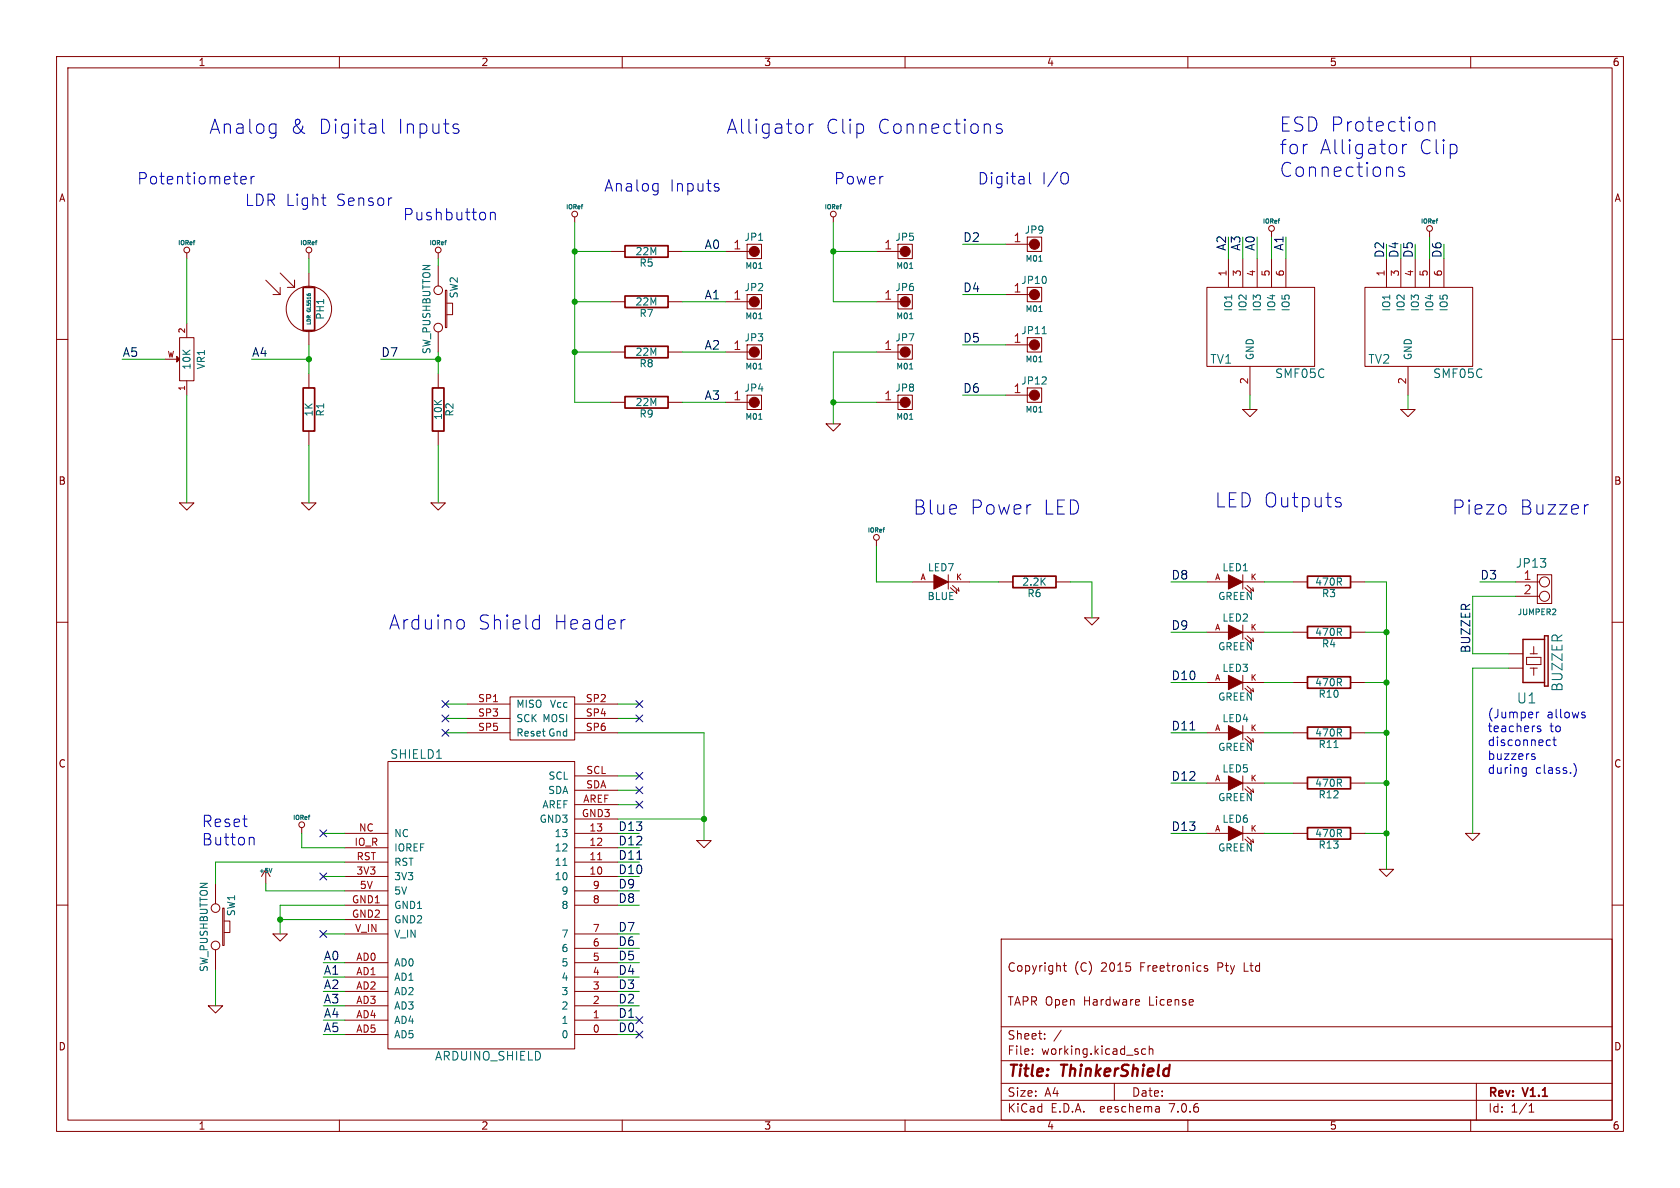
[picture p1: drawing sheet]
<svg xmlns="http://www.w3.org/2000/svg" width="297mm" height="210mm" viewBox="0 0 297 210" stroke-linecap="round" stroke-linejoin="round" font-family="sans-serif">
<g fill="none" stroke="#840000" stroke-width=".18">
<path d="M10 10h277v190h-277zM12 12h273v186h-273zM60 10v2M110 10v2M160 10v2M210 10v2M260 10v2M101.6 38.4v1M147.3 38.4v1M10 60h2M31.7 59.7h2.6v7.6h-2.6zM33 44.7v1"/>
<path d="M33 57.2v2.5M47 49.5l2.5 2.6M48.3 52.1h1.2M49.5 50.8v1.3M49.5 48.3l2.6 2.5M50.8 50.8h1.3M52.1 50.8v-1.3v1.3M54.6 44.7v1M54.6 48.3v2.5M54.6 58.4v2.6M77.5 44.7v1M77.5 47v3.5"/>
<path d="M77.5 58.7v3.5M78.7 51.3h.3v6.6h-.3zM79 53.6h1v2h-1M107.9 44.5h2.6M107.9 53.3h2.6M118.1 44.5h2.5M118.1 53.3h2.5M128.3 44.5h4.2M128.3 53.3h4.2M132.1 52.1h2.5v2.5h-2.5zM132.1 43.2h2.5v2.5h-2.5zM154.9 44.5h4.2"/>
<path d="M154.9 53.3h4.2M158.7 52.1h2.6v2.5h-2.6zM158.7 43.2h2.6v2.5h-2.6zM177.8 52.1h4.2M177.8 43.2h4.2M181.6 41.9h2.5v2.6h-2.5zM181.6 50.8h2.5v2.5h-2.5zM181.6 59.7h2.5v2.5h-2.5zM213.4 50.8h19v14h-19zM217.2 45.7v5.1M219.7 45.7v5.1M222.2 45.7v5.1"/>
<path d="M224.8 40.9v1M224.8 45.7v5.1M227.3 45.7v5.1M241.3 50.8h19v14h-19zM245.1 45.7v5.1M247.6 45.7v5.1M250.2 45.7v5.1M252.7 40.9v1M252.7 45.7v5.1M255.3 45.7v5.1M285 60h2M33 67.3v2.6"/>
<path d="M54.6 66v2.6M54.6 76.2v2.5M77.5 66v2.6M77.5 76.2v2.5M107.9 62.2h2.6M107.9 71.1h2.6M118.1 62.2h2.5M118.1 71.1h2.5M128.3 62.2h4.2M128.3 71.1h4.2M132.1 69.9h2.5v2.5h-2.5zM132.1 61h2.5v2.5h-2.5z"/>
<path d="M146 74.9h2.6l-1.3 1.3zM154.9 62.2h4.2M154.9 71.1h4.2M158.7 61h2.6v2.5h-2.6zM158.7 69.9h2.6v2.5h-2.6zM177.8 69.9h4.2M177.8 61h4.2M181.6 68.6h2.5v2.5h-2.5zM219.7 72.4h2.5l-1.2 1.3zM221 64.8v5.1M247.6 72.4h2.6l-1.3 1.3zM248.9 64.8v5.1"/>
<path d="M31.7 88.9h2.6l-1.3 1.3zM53.3 88.9h2.6l-1.3 1.3zM76.2 88.9h2.5l-1.2 1.3zM154.9 95.5v1M10 110h2M161.3 102.9h3.8M167.6 102.9h3.8M167.6 101.6v2.5M168 103.9l1.2 1-.2-.6M168.4 103.5l1.1 1-.1-.6M176.5 102.9h2.6M186.7 102.9h2.5"/>
<path d="M191.8 109.2h2.5l-1.3 1.3zM213.4 111.8h3.8M213.4 102.9h3.8M219.7 101.6v2.5M219.7 110.5v2.5M219.7 119.4v2.5M219.7 111.8h3.8M219.7 102.9h3.8M220.1 112.8l1.1 1-.1-.6M220.1 103.9l1.1 1-.1-.6M220.5 112.4l1.1 1-.1-.6M220.5 103.5l1.1 1-.1-.6"/>
<path d="M228.6 111.8h2.5M228.6 102.9h2.5M238.8 111.8h2.5M238.8 102.9h2.5M266.7 115.6h2.5M266.7 118.1h2.5M268 102.9h4.2M268 105.4h4.2M269.9 116.2h2.5v1.3h-2.5zM270.5 115.6h1.3M270.5 118.1h1.3M271.1 114.3v1.3"/>
<path d="M271.1 118.1v1.3M271.8 101.6h2.5v5.1h-2.5zM285 110h2M68.6 134.6h33v50.8h-33zM82.5 129.5h7.7M82.5 124.5h7.7M82.5 127h7.7M90.2 123.2h11.4v7.6h-11.4zM101.6 129.5h7.6M101.6 137.2h7.6M101.6 139.7h7.6M101.6 124.5h7.6"/>
<path d="M101.6 127h7.6M213.4 120.7h3.8M213.4 129.5h3.8M213.4 138.4h3.8M219.7 128.3v2.5M219.7 137.2v2.5M219.7 120.7h3.8M219.7 129.5h3.8M219.7 138.4h3.8M220.1 121.7l1.1 1-.1-.7M220.1 130.6l1.1 1-.1-.7M220.1 139.4l1.1 1.1-.1-.7"/>
<path d="M220.5 121.3l1.1 1-.1-.6M220.5 130.2l1.1 1-.1-.6M220.5 139.1l1.1 1-.1-.7M228.6 120.7h2.5M228.6 129.5h2.5M228.6 138.4h2.5M238.8 120.7h2.5M238.8 129.5h2.5M238.8 138.4h2.5M10 160h2M38.1 156.2v3.6M47 153.7l-.8 1.2"/>
<path d="M47 153.7v2.5M47 153.7l.8 1.2M53.3 146.3v1M61 147.3h7.6M61 154.9h7.6M61 152.4h7.6M61 149.9h7.6M61 157.5h7.6M101.6 147.3h7.6M101.6 154.9h7.6M101.6 152.4h7.6M101.6 149.9h7.6"/>
<path d="M101.6 157.5h7.6M101.6 142.2h7.6M101.6 144.8h7.6M123.2 148.6h2.5l-1.2 1.3zM213.4 147.3h3.8M219.7 146.1v2.5M219.7 147.3h3.8M220.1 148.3l1.1 1.1-.1-.7M220.5 148l1.1 1-.1-.7M228.6 147.3h2.5M238.8 147.3h2.5M243.8 153.7h2.6l-1.3 1.2z"/>
<path d="M259.1 147.3h2.5l-1.3 1.3zM285 160h2M36.8 177.8h2.6l-1.3 1.3zM38.1 167.9v3.6M39.4 160.5h.2v6.6h-.2zM39.6 162.8h1v2h-1M48.3 165.1h2.5l-1.3 1.3zM61 177.8h7.6M61 175.3h7.6M61 172.7h7.6M61 170.2h7.6M61 165.1h7.6"/>
<path d="M61 160h7.6M61 162.6h7.6M101.6 177.8h7.6M101.6 175.3h7.6M101.6 172.7h7.6M101.6 170.2h7.6M101.6 167.6h7.6M101.6 165.1h7.6M101.6 160h7.6M177 166h108v32h-108zM188 170.7h.5M188.2 170.2v1.3l.3 .2"/>
<path d="M201.2 176.7l.3 .4-.8 .1M201.4 177.6l-.2 .1M213.5 170.8l-.4-.1-.2 .2 .1 .2 .5 .2v.3h-.6M60 198v2M61 182.9h7.6M61 180.3h7.6M101.6 182.9h7.6M101.6 180.3h7.6M110 198v2M160 198v2M177 194.5h108M177 191.5h108"/>
<path d="M177 187.5h108M177 181.5h108M182.5 186.3v.1M182.5 185.5v.1M184.7 183.6v.1M184.7 182.8v.1M187.6 182.1l-1.3 2M197 191.5v3M202.5 185.5l-.4-.1-.3 .3v.4l.2 .2h.5M203.2 185.5l.2-.1 .3 .1 .1 .9M203.2 184.9v1.5M204.9 195.7l.1 .9"/>
<path d="M205 196.5l-.2 .1M205 196h-.2M210 198v2M260 198v2M261 191.5v6.5M270.3 196.6h.9M270.3 195.5l.4-.4v1.5"/>
<circle cx="101.6" cy="37.8" r=".51"/>
<circle cx="147.3" cy="37.8" r=".51"/>
<circle cx="33" cy="44.2" r=".51"/>
<circle cx="54.6" cy="54.6" r="4"/>
<circle cx="54.6" cy="44.2" r=".51"/>
<circle cx="77.5" cy="57.9" r=".76"/>
<circle cx="77.5" cy="51.3" r=".76"/>
<circle cx="77.5" cy="44.2" r=".51"/>
<circle cx="224.8" cy="40.4" r=".51"/>
<circle cx="252.7" cy="40.4" r=".51"/>
<circle cx="154.9" cy="95" r=".51"/>
<circle cx="273" cy="105.4" r=".89"/>
<circle cx="273" cy="102.9" r=".89"/>
<circle cx="53.3" cy="145.8" r=".51"/>
<circle cx="38.1" cy="167.1" r=".76"/>
<circle cx="38.1" cy="160.5" r=".76"/>
</g>
<g fill="#840000" stroke="#840000" stroke-width=".18">
<path d="M217.2 110.5l2.5 1.3-2.5 1.2z"/>
<path d="M217.2 119.4l2.5 1.3-2.5 1.2z"/>
<path d="M217.2 128.3l2.5 1.2-2.5 1.3z"/>
<path d="M31.2 63l.5 .5-.5 .5z"/>
<path d="M165.1 101.6l2.5 1.3-2.5 1.2z"/>
<path d="M217.2 137.2l2.5 1.2-2.5 1.3z"/>
<path d="M217.2 101.6l2.5 1.3-2.5 1.2z"/>
<path d="M217.2 146.1l2.5 1.2-2.5 1.3z"/>
<circle cx="160" cy="53.3" r=".89"/>
<circle cx="160" cy="62.2" r=".89"/>
<circle cx="182.9" cy="69.8" r=".89"/>
<circle cx="133.3" cy="71.1" r=".89"/>
<circle cx="133.3" cy="53.3" r=".89"/>
<circle cx="133.3" cy="62.2" r=".89"/>
<circle cx="133.3" cy="44.4" r=".89"/>
<circle cx="160" cy="71.1" r=".89"/>
<circle cx="160" cy="44.4" r=".89"/>
<circle cx="182.9" cy="43.2" r=".89"/>
<circle cx="182.9" cy="52.1" r=".89"/>
<circle cx="182.9" cy="61" r=".89"/>
</g>
<g fill="none" stroke="#840000" stroke-width=".3">
<path d="M53.6 50.8h2v7.6h-2zM110.5 43.4h7.6v2.1h-7.6zM110.5 52.3h7.6v2.1h-7.6zM53.6 68.6h2v7.6h-2zM76.5 68.6h2v7.6h-2zM110.5 61.2h7.6v2h-7.6zM110.5 70.1h7.6v2h-7.6zM179.1 101.9h7.6v2h-7.6zM231.1 101.9h7.7v2h-7.7zM231.1 110.7h7.7v2.1h-7.7zM231.1 119.6h7.7v2.1h-7.7zM231.1 137.4h7.7v2h-7.7z"/>
<path d="M231.1 128.5h7.7v2.1h-7.7zM231.1 146.3h7.7v2h-7.7z"/>
</g>
<g fill="none" stroke="#006464" stroke-width=".18">
<path d="M134.1 56.3h.6M134.1 47.5h.6M160.8 56.3h.6M160.8 47.5h.6M183.7 46.2h.5M183.7 55.1h.5M184.2 59h.8M134.1 65.2h.6M134.1 74.1h.6M160.8 65.2h.6M160.8 74.1h.6M183.7 72.9h.5"/>
<path d="M183.7 64h.5M235.8 132.2h.8M48.1 153.5l-.3 .8M99.5 153h.7"/>
</g>
<path d="M105.7 152h.7" fill="none" stroke="#a90000" stroke-width=".18"/>
<path d="M273 112.4h.7v8.9h-.7zM273 113h-3.8v7.7h3.8" fill="none" stroke="#840000" stroke-width=".25"/>
<path d="M210.4 129h.8M112.6 151.9h.9" fill="none" stroke="#0f0f0f" stroke-width=".18"/>
<g fill="none" stroke="#0000c2" stroke-width=".18">
<path d="M42.6 31.8l.9-.1-.1-.4-.5-.1-.3 .3 .1 .9 .2 .1 .5-.1M44.4 31.2v1.3M45 31.2a.51 .51 0 0 0-.6 .4M48.5 21.9l.3 .1M48.8 21.9v2l-.3 .4M48.8 23.4l-.3 .2M56.8 35h.8M57.2 36.2l.4 .1M67.6 21.1v2.1l.4 .4M69.1 35h.2M80.4 21.9l.6 .1M80.4 22.7l.6 .2 .1 .3-.3 .4h-.5"/>
<path d="M86.7 37.5v1.4M86.7 37.7a.5 .5 0 0 1 .9 .1v1.1M116.1 32.4l.2 .1M116.3 32.4v1.7l-.2 .3M116.3 33.7l-.2 .1M126.6 33.1l.4 .1 .1 .3-.3 .3h-.3M126.6 32.4l.4 .1M143.1 21.9v1.7M143.8 21.9a.64 .64 0 0 0-.7 .5M177.1 22l-.6-.1-.4 .4 .2 .3 .8 .3 .1 .2-.1 .3-.3 .2-.7-.2M182 30.5v1.7l.3 .3M188.6 30.6a1.42 1.42 0 0 1 0 1.8"/>
<path d="M246.8 25.8l.1 .2-.1 .9M248 25.5v1.7M248.2 29.6l-.6-.1-.3 .4 .1 .3 .8 .3 .1 .2-.1 .4-.2 .1-.7-.1M248.7 25.5a.64 .64 0 0 0-.7 .5M252.6 21.5v1.7M252.6 21.7a.62 .62 0 0 1 1.1 .2v1.3M236.4 88.8l.6 .1 .1 .4-.3 .3h-.5M236.4 87.9l.6 .2M280.8 89.2l-.5 .1M81.6 109.5l.5 .5v.7l-.5 .5M94.6 109.5l.7 .2M95.3 108.7v2.5"/>
<path d="M95.3 111.1l-.7 .1M110.5 109.5l-.5 .2M269.4 135.7l.4 .1M269.8 135.7v1.2l-.1 .3h-.4M269.8 136.6l-.4 .1M271 133.8h.3l.1 .2-.2 .3h-.3M271 133.2l.3 .1M271.6 125.9v1M272.1 125.9l-.3 .1-.2 .2M272.4 128.4l-.4-.1-.2 .3v.2l.6 .1v.4h-.6M273.7 130.8l.4 .1M274.1 131.7l-.4 .1"/>
<path d="M274.5 130.8h.6M274.7 130.3v1.3l.4 .2M278.2 135a1.74 1.74 0 0 1 0 2.3M279.8 125.9l.4 .1M279.8 126.4l.4 .1 .1 .2-.3 .2h-.2M44.4 148h.2l.3 .3v1.1"/>
</g>
<g fill="none" stroke="#009600" stroke-width=".18">
<path d="M101.6 39.4v31.7h6.3M147.3 39.4v13.9h7.6M33 45.7v11.5M54.6 45.7v2.6M77.5 45.7v1.3M101.6 44.5h6.3M101.6 53.3h6.3M120.6 44.5h7.7M120.6 53.3h7.7M147.3 44.5h7.6M170.2 43.2h7.6M170.2 52.1h7.6"/>
<path d="M217.2 41.9v3.8M219.7 41.9v3.8M222.2 41.9v3.8M224.8 41.9v3.8M227.3 41.9v3.8M252.7 41.9v3.8M21.6 63.5h7.6M33 69.9v19M44.4 63.5h10.2M54.6 61v5M54.6 78.7v10.2M67.3 63.5h10.2"/>
<path d="M77.5 62.2v3.8M77.5 78.7v10.2M101.6 62.2h6.3M120.6 62.2h7.7M120.6 71.1h7.7M147.3 71.1h7.6M154.9 62.2h-7.6v12.7M170.2 61h7.6M170.2 69.9h7.6M221 69.9v2.5M248.9 69.9v2.5M154.9 96.5v6.4h6.4"/>
<path d="M171.4 102.9h5.1M189.2 102.9h3.8v6.3M207 111.8h6.4M207 102.9h6.4M223.5 111.8h5.1M223.5 102.9h5.1M241.3 111.8h3.8M241.3 102.9h3.8v50.8M261.6 102.9h6.4M266.7 118.1h-6.4v29.2M268 105.4h-7.7v10.2h6.4M78.7 127h3.8"/>
<path d="M78.7 124.5h3.8M78.7 129.5h3.8M109.2 127h3.8M109.2 124.5h3.8M109.2 139.7h3.8M109.2 129.5h15.3v19.1M109.2 137.2h3.8M207 129.5h6.4M207 120.7h6.4M207 138.4h6.4M223.5 129.5h5.1M223.5 120.7h5.1"/>
<path d="M223.5 138.4h5.1M241.3 129.5h3.8M241.3 120.7h3.8M241.3 138.4h3.8M47 156.2v1.3h14M53.3 147.3v2.6h7.7M57.1 147.3h3.9M57.1 154.9h3.9M61 152.4h-22.9v3.8M109.2 147.3h3.8M109.2 152.4h3.8M109.2 157.5h3.8"/>
<path d="M109.2 149.9h3.8M109.2 144.8h15.3M109.2 142.2h3.8M109.2 154.9h3.8M207 147.3h6.4M223.5 147.3h5.1M241.3 147.3h3.8M38.1 171.5v6.3M49.5 162.6h11.5M57.1 177.8h3.9M57.1 172.7h3.9M57.1 175.3h3.9"/>
<path d="M57.1 170.2h3.9M57.1 165.1h3.9M61 160h-11.5v5.1M109.2 177.8h3.8M109.2 172.7h3.8M109.2 175.3h3.8M109.2 170.2h3.8M109.2 165.1h3.8M109.2 160h3.8M109.2 167.6h3.8M57.1 182.9h3.9M57.1 180.3h3.9"/>
<path d="M109.2 182.9h3.8M109.2 180.3h3.8"/>
</g>
<g fill="none" stroke="#000084" stroke-width=".18">
<path d="M78.1 126.4l1.2 1.2M78.1 128.9l1.2 1.2M78.1 123.9l1.2 1.2M79.3 126.4l-1.2 1.2M79.3 128.9l-1.2 1.2M79.3 123.9l-1.2 1.2M112.4 126.4l1.2 1.2M112.4 136.6l1.2 1.2M112.4 123.9l1.2 1.2M112.4 139.1l1.2 1.2M113.6 126.4l-1.2 1.2M113.6 136.6l-1.2 1.2"/>
<path d="M113.6 123.9l-1.2 1.2M113.6 139.1l-1.2 1.2M56.5 154.3l1.3 1.2M56.5 146.7l1.3 1.2M57.8 154.3l-1.3 1.2M57.8 146.7l-1.3 1.2M112.4 141.6l1.2 1.2M113.6 141.6l-1.2 1.2M56.5 164.5l1.3 1.2M57.8 164.5l-1.3 1.2M112.4 179.7l1.2 1.2M113.6 179.7l-1.2 1.2"/>
<path d="M112.4 182.3l1.2 1.2M113.6 182.3l-1.2 1.2"/>
</g>
<g fill="#009600" stroke="#009600" stroke-width=".18">
<circle cx="245.1" cy="111.8" r=".46"/>
<circle cx="245.1" cy="120.7" r=".46"/>
<circle cx="245.1" cy="138.4" r=".46"/>
<circle cx="147.3" cy="44.5" r=".46"/>
<circle cx="147.3" cy="71.1" r=".46"/>
<circle cx="245.1" cy="129.5" r=".46"/>
<circle cx="245.1" cy="147.3" r=".46"/>
<circle cx="49.5" cy="162.6" r=".46"/>
<circle cx="101.6" cy="62.2" r=".46"/>
<circle cx="54.6" cy="63.5" r=".46"/>
<circle cx="124.5" cy="144.8" r=".46"/>
<circle cx="77.5" cy="63.5" r=".46"/>
<circle cx="101.6" cy="53.3" r=".46"/>
<circle cx="101.6" cy="44.5" r=".46"/>
</g>
<g font-size="3.5" fill="#0000c2">
<text x="36.8" y="23.9">Analog</text>
<text x="51.1" y="23.9">&amp;</text>
<text x="56.1" y="23.9">Digital</text>
<text x="70" y="23.9">Inputs</text>
<text x="128.3" y="23.9">Alligator</text>
<text x="145.8" y="23.9">Clip</text>
<text x="154.9" y="23.9">Connections</text>
<text x="226.1" y="23.5">ESD Protection</text>
<text x="226.1" y="27.5">for</text>
<text x="233.1" y="27.5">Alligator</text>
<text x="250.6" y="27.5">Clip</text>
<text x="226.1" y="31.5">Connections</text>
<text x="214.6" y="89.9">LED Outputs</text>
<text x="161.3" y="91.2">Blue</text>
<text x="171.3" y="91.2">Power</text>
<text x="184.2" y="91.2">LED</text>
<text x="256.5" y="91.2">Piezo</text>
<text x="268.5" y="91.2">Buzzer</text>
<text x="68.6" y="111.5">Arduino</text>
<text x="84.3" y="111.5">Shield</text>
<text x="97.7" y="111.5">Header</text>
</g>
<g font-size="2.8" fill="#0000c2">
<text x="24.1" y="32.8">Potentiometer</text>
<text x="106.7" y="34">Analog</text>
<text x="118.3" y="34">Inputs</text>
<text x="147.3" y="32.8">Power</text>
<text x="172.7" y="32.8">Digital</text>
<text x="184.1" y="32.8">I/O</text>
<text x="43.2" y="36.6">LDR Light</text>
<text x="59.3" y="36.6">Sensor</text>
<text x="71.1" y="39.1">Pushbutton</text>
<text x="35.6" y="146.4">Reset</text>
<text x="35.6" y="149.6">Button</text>
</g>
<g font-size="2.8" fill="#840000">
<text x="178" y="190.9">Title:</text>
<text x="187.7" y="190.9">ThinkerShield</text>
</g>
<g font-size="2.5" fill="#006464">
<text x="268.1" y="124.6">U1</text>
<text x="276.5" y="122.4" transform="rotate(-90 276.5 122.4)">BUZZER</text>
</g>
<g font-size="2.1" fill="#0f0f0f">
<text x="124.5" y="44.1">A0</text>
<text x="170.2" y="42.9">D2</text>
<text x="216.9" y="44.5" transform="rotate(-90 216.9 44.5)">A2</text>
<text x="219.4" y="44.5" transform="rotate(-90 219.4 44.5)">A3</text>
<text x="221.9" y="44.5" transform="rotate(-90 221.9 44.5)">A0</text>
<text x="227" y="44.5" transform="rotate(-90 227 44.5)">A1</text>
<text x="124.5" y="53">A1</text>
<text x="170.2" y="51.8">D4</text>
<text x="21.6" y="63.2">A5</text>
<text x="44.4" y="63.2">A4</text>
<text x="67.3" y="63.2">D7</text>
<text x="124.5" y="61.9">A2</text>
<text x="170.2" y="60.6">D5</text>
<text x="124.5" y="70.8">A3</text>
<text x="170.2" y="69.5">D6</text>
<text x="207" y="102.6">D8</text>
<text x="261.6" y="102.6">D3</text>
<text x="207" y="111.4">D9</text>
<text x="260" y="115.6" transform="rotate(-90 260 115.6)">BUZZER</text>
<text x="207" y="120.3">D10</text>
<text x="207" y="129.2">D11</text>
<text x="207" y="138.1">D12</text>
<text x="109.2" y="147">D13</text>
<text x="109.2" y="149.5">D12</text>
<text x="207" y="147">D13</text>
<text x="109.2" y="154.6">D10</text>
<text x="109.2" y="152.1">D11</text>
<text x="109.2" y="157.2">D9</text>
<text x="109.2" y="159.7">D8</text>
<text x="109.2" y="164.8">D7</text>
<text x="109.2" y="167.3">D6</text>
<text x="57.1" y="169.9">A0</text>
<text x="57.1" y="172.4">A1</text>
<text x="109.2" y="172.4">D4</text>
<text x="109.2" y="169.9">D5</text>
<text x="57.1" y="174.9">A2</text>
<text x="57.1" y="177.5">A3</text>
<text x="109.2" y="174.9">D3</text>
<text x="109.2" y="177.5">D2</text>
<text x="57.1" y="180">A4</text>
<text x="57.1" y="182.6">A5</text>
<text x="109.2" y="180">D1</text>
<text x="109.2" y="182.6">D0</text>
</g>
<g font-size="2.1" fill="#a90000">
<text x="129.6" y="44.2">1</text>
<text x="156.2" y="44.2">1</text>
<text x="179.1" y="42.9">1</text>
<text x="129.6" y="53.1">1</text>
<text x="156.2" y="53.1">1</text>
<text x="179.1" y="51.8">1</text>
<text x="129.6" y="62">1</text>
<text x="156.2" y="62">1</text>
<text x="179.1" y="60.7">1</text>
<text x="129.6" y="70.9">1</text>
<text x="156.2" y="70.9">1</text>
<text x="179.1" y="69.6">1</text>
<text x="269.3" y="102.6">1</text>
<text x="269.3" y="105.2">2</text>
</g>
<g font-size="2.1" fill="#009600">
<text x="244.8" y="45.7" transform="rotate(-90 244.8 45.7)">D2</text>
<text x="247.3" y="45.7" transform="rotate(-90 247.3 45.7)">D4</text>
<text x="249.9" y="45.7" transform="rotate(-90 249.9 45.7)">D5</text>
<text x="255" y="45.7" transform="rotate(-90 255 45.7)">D6</text>
</g>
<g font-size="2.1" fill="#006464">
<text x="213.9" y="64.5">TV1</text>
<text x="241.8" y="64.5">TV2</text>
<text x="225.3" y="67">SMF05C</text>
<text x="253.3" y="67">SMF05C</text>
<text x="267.9" y="100.6">JP13</text>
<text x="68.9" y="134.3">SHIELD1</text>
<text x="76.8" y="187.7">ARDUINO_SHIELD</text>
</g>
<g font-size="2.1" fill="#0000c2">
<text x="262.9" y="127.1">(Jumper</text>
<text x="262.9" y="129.5">teachers</text>
<text x="273.4" y="127.1">allows</text>
<text x="273.9" y="129.5">to</text>
<text x="262.9" y="132">disconnect</text>
<text x="262.9" y="134.5">buzzers</text>
<text x="262.9" y="136.9">during</text>
<text x="271.4" y="136.9">class.)</text>
</g>
<g font-size="2.1" fill="#840000">
<text x="178" y="172">Copyright</text>
<text x="189.9" y="172">(C)</text>
<text x="194.7" y="172">2015</text>
<text x="201.7" y="172">Freetronics</text>
<text x="215.5" y="172">Pty</text>
<text x="220.3" y="172">Ltd</text>
<text x="178" y="178">TAPR Open</text>
<text x="191.6" y="178">Hardware</text>
<text x="203.3" y="178">License</text>
<text x="178" y="184">Sheet:</text>
<text x="178" y="186.7">File:</text>
<text x="184.1" y="186.7">working.kicad_sch</text>
<text x="178" y="196.9">KiCad</text>
<text x="178" y="194.1">Size:</text>
<text x="184.7" y="194.1">A4</text>
<text x="185.7" y="196.9">E.D.A.</text>
<text x="194.6" y="196.9">eeschema</text>
<text x="200" y="194.1">Date:</text>
<text x="207" y="196.9">7.0.6</text>
<text x="263" y="194.3">Rev:</text>
<text x="263" y="196.9">Id:</text>
<text x="267.1" y="196.9">1/1</text>
<text x="269.4" y="194.3">V1.1</text>
</g>
<g font-size="1.8" fill="#840000">
<text x="35" y="11.9">1</text>
<text x="85" y="11.9">2</text>
<text x="135" y="11.9">3</text>
<text x="185" y="11.9">4</text>
<text x="235" y="11.9">5</text>
<text x="285" y="11.9">6</text>
<text x="10.3" y="35.9">A</text>
<text x="285.3" y="35.9">A</text>
<text x="10.3" y="85.9">B</text>
<text x="285.3" y="85.9">B</text>
<text x="10.3" y="135.9">C</text>
<text x="285.3" y="135.9">C</text>
<text x="10.3" y="185.9">D</text>
<text x="285.3" y="185.9">D</text>
<text x="35" y="199.9">1</text>
<text x="85" y="199.9">2</text>
<text x="135" y="199.9">3</text>
<text x="185" y="199.9">4</text>
<text x="235" y="199.9">5</text>
<text x="285" y="199.9">6</text>
</g>
<g font-size="1.8" fill="#006464">
<text x="181.1" y="41.5">JP9</text>
<text x="112.3" y="45.3">22M</text>
<text x="113" y="47.3">R5</text>
<text x="131.5" y="42.8">JP1</text>
<text x="158.2" y="42.8">JP5</text>
<text x="81.1" y="52.8" transform="rotate(-90 81.1 52.8)">SW2</text>
<text x="131.5" y="51.7">JP2</text>
<text x="158.2" y="51.7">JP6</text>
<text x="180.4" y="50.4">JP10</text>
<text x="57.5" y="56.6" transform="rotate(-90 57.5 56.6)">PH1</text>
<text x="112.3" y="54.2">22M</text>
<text x="113" y="56.2">R7</text>
<text x="180.4" y="59.3">JP11</text>
<text x="218" y="55.2" transform="rotate(-90 218 55.2)">IO1</text>
<text x="220.6" y="55.2" transform="rotate(-90 220.6 55.2)">IO2</text>
<text x="223.1" y="55.2" transform="rotate(-90 223.1 55.2)">IO3</text>
<text x="225.7" y="55.2" transform="rotate(-90 225.7 55.2)">IO4</text>
<text x="228.2" y="55.2" transform="rotate(-90 228.2 55.2)">IO5</text>
<text x="246" y="55.2" transform="rotate(-90 246 55.2)">IO1</text>
<text x="248.5" y="55.2" transform="rotate(-90 248.5 55.2)">IO2</text>
<text x="251.1" y="55.2" transform="rotate(-90 251.1 55.2)">IO3</text>
<text x="253.6" y="55.2" transform="rotate(-90 253.6 55.2)">IO4</text>
<text x="256.1" y="55.2" transform="rotate(-90 256.1 55.2)">IO5</text>
<text x="33.9" y="65.4" transform="rotate(-90 33.9 65.4)">10K</text>
<text x="36.4" y="65.4" transform="rotate(-90 36.4 65.4)">VR1</text>
<text x="76.3" y="62.7" transform="rotate(-90 76.3 62.7)">SW_PUSHBUTTON</text>
<text x="112.3" y="63.1">22M</text>
<text x="113" y="65.1">R8</text>
<text x="131.5" y="60.6">JP3</text>
<text x="158.2" y="60.6">JP7</text>
<text x="221.8" y="63.8" transform="rotate(-90 221.8 63.8)">GND</text>
<text x="249.8" y="63.8" transform="rotate(-90 249.8 63.8)">GND</text>
<text x="112.3" y="72">22M</text>
<text x="131.5" y="69.4">JP4</text>
<text x="158.2" y="69.4">JP8</text>
<text x="180.4" y="68.2">JP12</text>
<text x="55.5" y="73.7" transform="rotate(-90 55.5 73.7)">1K</text>
<text x="57.5" y="73.7" transform="rotate(-90 57.5 73.7)">R1</text>
<text x="78.3" y="74.3" transform="rotate(-90 78.3 74.3)">10K</text>
<text x="80.4" y="73.7" transform="rotate(-90 80.4 73.7)">R2</text>
<text x="113" y="74">R9</text>
<text x="163.9" y="101.2">LED7</text>
<text x="216" y="101.2">LED1</text>
<text x="163.9" y="106.3">BLUE</text>
<text x="180.6" y="103.7">2.2K</text>
<text x="181.5" y="105.8">R6</text>
<text x="215.3" y="106.3">GREEN</text>
<text x="232.4" y="103.7">470R</text>
<text x="233.6" y="105.8">R3</text>
<text x="216" y="110.1">LED2</text>
<text x="232.4" y="112.6">470R</text>
<text x="215.3" y="115.2">GREEN</text>
<text x="216" y="119">LED3</text>
<text x="233.6" y="114.7">R4</text>
<text x="91.2" y="125.3">MISO</text>
<text x="97.1" y="125.3">Vcc</text>
<text x="215.3" y="124.1">GREEN</text>
<text x="232.4" y="121.5">470R</text>
<text x="233" y="123.5">R10</text>
<text x="91.2" y="127.9">SCK MOSI</text>
<text x="91.2" y="130.4">Reset Gnd</text>
<text x="216" y="127.9">LED4</text>
<text x="232.4" y="130.4">470R</text>
<text x="215.3" y="132.9">GREEN</text>
<text x="216" y="136.8">LED5</text>
<text x="233" y="132.4">R11</text>
<text x="95.8" y="143.1">AREF</text>
<text x="96.8" y="140.6">SDA</text>
<text x="96.9" y="138">SCL</text>
<text x="215.3" y="141.8">GREEN</text>
<text x="232.4" y="139.3">470R</text>
<text x="233" y="141.3">R12</text>
<text x="69.6" y="148.2">NC</text>
<text x="95.3" y="145.6">GND3</text>
<text x="98" y="148.2">13</text>
<text x="216" y="145.6">LED6</text>
<text x="232.4" y="148.2">470R</text>
<text x="69.6" y="155.8">3V3</text>
<text x="69.6" y="150.7">IOREF</text>
<text x="69.6" y="153.3">RST</text>
<text x="98" y="155.8">10</text>
<text x="98" y="153.3">11</text>
<text x="98" y="150.7">12</text>
<text x="215.3" y="150.7">GREEN</text>
<text x="233" y="150.2">R13</text>
<text x="69.6" y="158.3">5V</text>
<text x="69.6" y="160.9">GND1</text>
<text x="99.2" y="160.9">8</text>
<text x="99.2" y="158.3">9</text>
<text x="41.8" y="162.1" transform="rotate(-90 41.8 162.1)">SW1</text>
<text x="69.6" y="163.4">GND2</text>
<text x="69.6" y="166">V_IN</text>
<text x="99.2" y="166">7</text>
<text x="36.9" y="171.9" transform="rotate(-90 36.9 171.9)">SW_PUSHBUTTON</text>
<text x="69.6" y="171">AD0</text>
<text x="69.6" y="173.6">AD1</text>
<text x="99.2" y="173.6">4</text>
<text x="99.2" y="171">5</text>
<text x="99.2" y="168.5">6</text>
<text x="69.6" y="176.1">AD2</text>
<text x="69.6" y="178.7">AD3</text>
<text x="99.2" y="178.7">2</text>
<text x="99.2" y="176.1">3</text>
<text x="69.6" y="181.2">AD4</text>
<text x="69.6" y="183.7">AD5</text>
<text x="99.2" y="183.7">0</text>
<text x="99.2" y="181.2">1</text>
</g>
<g font-size="1.8" fill="#a90000">
<text x="216.9" y="49" transform="rotate(-90 216.9 49)">1</text>
<text x="219.5" y="49" transform="rotate(-90 219.5 49)">3</text>
<text x="222" y="49" transform="rotate(-90 222 49)">4</text>
<text x="224.5" y="49" transform="rotate(-90 224.5 49)">5</text>
<text x="227.1" y="49" transform="rotate(-90 227.1 49)">6</text>
<text x="244.9" y="49" transform="rotate(-90 244.9 49)">1</text>
<text x="247.4" y="49" transform="rotate(-90 247.4 49)">3</text>
<text x="249.9" y="49" transform="rotate(-90 249.9 49)">4</text>
<text x="252.5" y="49" transform="rotate(-90 252.5 49)">5</text>
<text x="255" y="49" transform="rotate(-90 255 49)">6</text>
<text x="220.7" y="68" transform="rotate(-90 220.7 68)">2</text>
<text x="248.7" y="68" transform="rotate(-90 248.7 68)">2</text>
<text x="84.4" y="124.2">SP1</text>
<text x="103.5" y="124.2">SP2</text>
<text x="84.4" y="126.7">SP3</text>
<text x="84.4" y="129.3">SP5</text>
<text x="103.5" y="126.7">SP4</text>
<text x="103.5" y="129.3">SP6</text>
<text x="103.6" y="136.9">SCL</text>
<text x="103" y="142">AREF</text>
<text x="103.5" y="139.4">SDA</text>
<text x="62.6" y="149.6">IO_R</text>
<text x="63.4" y="147.1">NC</text>
<text x="102.8" y="144.5">GND3</text>
<text x="104.1" y="149.6">12</text>
<text x="104.1" y="147.1">13</text>
<text x="62.9" y="154.7">3V3</text>
<text x="62.9" y="152.1">RST</text>
<text x="104.1" y="154.7">10</text>
<text x="104.1" y="152.1">11</text>
<text x="62.1" y="159.8">GND1</text>
<text x="63.5" y="157.2">5V</text>
<text x="104.7" y="159.8">8</text>
<text x="104.7" y="157.2">9</text>
<text x="62.1" y="162.3">GND2</text>
<text x="62.7" y="164.8">V_IN</text>
<text x="104.7" y="167.4">6</text>
<text x="104.7" y="164.8">7</text>
<text x="62.9" y="169.9">AD0</text>
<text x="62.9" y="172.5">AD1</text>
<text x="104.7" y="172.5">4</text>
<text x="104.7" y="169.9">5</text>
<text x="62.9" y="175">AD2</text>
<text x="62.9" y="177.5">AD3</text>
<text x="104.7" y="177.5">2</text>
<text x="104.7" y="175">3</text>
<text x="62.9" y="180.1">AD4</text>
<text x="62.9" y="182.6">AD5</text>
<text x="104.7" y="182.6">0</text>
<text x="104.7" y="180.1">1</text>
</g>
<g font-size="1.4" fill="#006464">
<text x="131.7" y="47.7">M01</text>
<text x="158.3" y="47.7">M01</text>
<text x="181.2" y="46.5">M01</text>
<text x="131.7" y="56.6">M01</text>
<text x="158.3" y="56.6">M01</text>
<text x="181.2" y="55.3">M01</text>
<text x="131.7" y="65.5">M01</text>
<text x="158.3" y="65.5">M01</text>
<text x="181.2" y="64.2">M01</text>
<text x="131.7" y="74.4">M01</text>
<text x="158.3" y="74.4">M01</text>
<text x="181.2" y="73.1">M01</text>
<text x="268.2" y="108.9">JUMPER2</text>
</g>
<g font-size="1.4" fill="#a90000">
<text x="32.8" y="59" transform="rotate(-90 32.8 59)">2</text>
<text x="29.5" y="63.2">W</text>
<text x="32.8" y="69.2" transform="rotate(-90 32.8 69.2)">1</text>
<text x="162.6" y="102.6">A</text>
<text x="168.9" y="102.6">K</text>
<text x="214.7" y="102.6">A</text>
<text x="221" y="102.6">K</text>
<text x="214.7" y="111.5">A</text>
<text x="221" y="111.5">K</text>
<text x="214.7" y="120.4">A</text>
<text x="221" y="120.4">K</text>
<text x="214.7" y="129.3">A</text>
<text x="221" y="129.3">K</text>
<text x="214.7" y="138.2">A</text>
<text x="221" y="138.2">K</text>
<text x="214.7" y="147.1">A</text>
<text x="221" y="147.1">K</text>
</g>
<g font-size="1.1" fill="#006464">
<text x="99.9" y="37.2">IORef</text>
<text x="145.7" y="37.2">IORef</text>
<text x="223.1" y="39.7">IORef</text>
<text x="251.1" y="39.7">IORef</text>
<text x="31.4" y="43.5">IORef</text>
<text x="53" y="43.5">IORef</text>
<text x="75.8" y="43.5">IORef</text>
<text x="153.3" y="94.3">IORef</text>
<text x="51.7" y="145.1">IORef</text>
<text x="45.7" y="154.5">+5V</text>
</g>
<g font-size=".8" fill="#006464">
<text x="55.1" y="57.6" transform="rotate(-90 55.1 57.6)">LDR</text>
<text x="55.1" y="55.1" transform="rotate(-90 55.1 55.1)">GL5516</text>
</g>
</svg>
